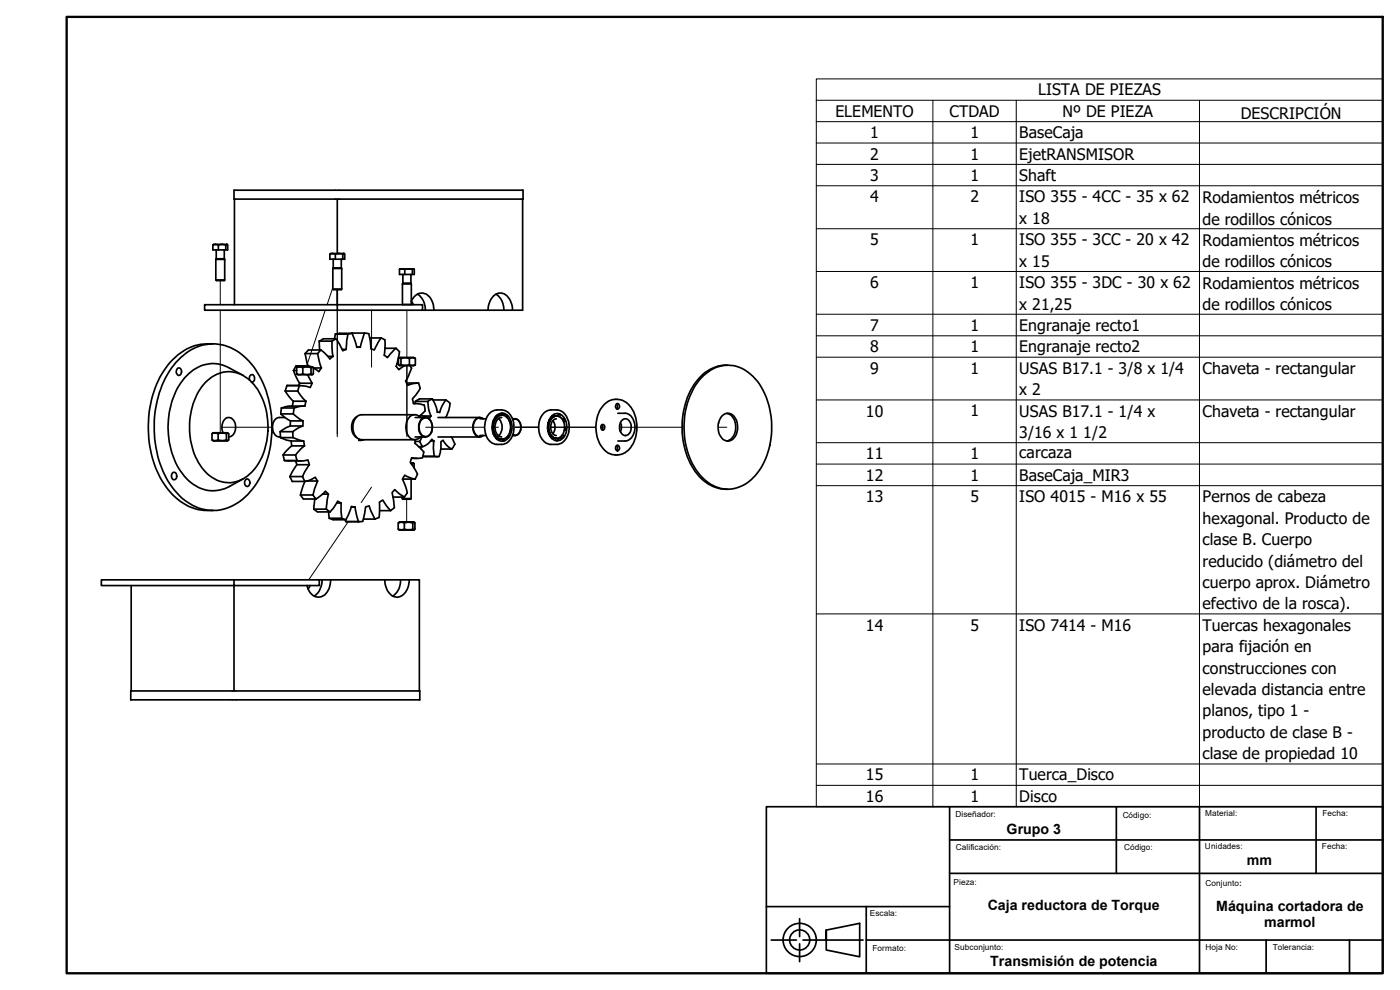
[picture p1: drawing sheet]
<svg xmlns="http://www.w3.org/2000/svg" width="420mm" height="297mm" viewBox="0 0 420 297" stroke-linecap="round" stroke-linejoin="round" font-family="sans-serif">
<!-- layer: Trayect. despiece de movimiento (ISO) -->
<g fill="none" stroke="#000" stroke-width=".3">
<path d="M66.1 84.2v7.2M66.1 93.1v36.7M97.6 93.1l-5.7 16.9M99.9 86.3l-1.7 5.1M101.2 86.9v4.5M101.2 93.1v37.9M111.5 93.1v17.1M122.1 93.1v14.1M122.1 109.7v21.3M66.6 128.2h15.2M127.8 128.2h17.6M148.5 128.2h1.1"/>
<path d="M154.6 128.2h7.1M165.2 128.2h13.6M180.3 128.2h.6M185.9 128.2h18.8M215.5 128.2h2.6M104.5 156.5l-11.9 17.5M111.5 146.2l-3.1 4.6M122 149.8v6.8"/>
</g>
<!-- layer: Visible (ISO) -->
<g fill="none" stroke="#000" stroke-width=".51">
<path d="M70.2 57.1h86.8v2.6h-86.8zM70.4 59.7v31.7M101.2 59.7v16.4M156.8 59.7v33.4h-30M63.9 73.5v1.5h4.4v-1.5l-.2-.2-.3 .2M63.9 73.5l.6-.2 1 .2M64.8 77.8v6.2l.2 .2h2.3l.1-.2M64.8 77.8h2.6M64.8 75l.1 2.6M64.9 77.6h2.4M64.9 77.6l-.1 .2M65.5 73.5l.9-.2 1.4 .2"/>
<path d="M65.5 73.5v1.5M67.3 77.6l.1 .2M67.4 75l-.1 2.6M67.4 77.8v6.2M67.8 73.5v1.5M68.2 73.4l-4.1-.1-.2 .2M99 76.2v1.6h4.4v-1.6l-.2-.1-.3 .1M99.9 77.8l.1 .1M100 77.8v2.6M100.6 76.2l1.1-.1 1.2 .1M100.6 76.2v1.6M102.4 77.8v2.6"/>
<path d="M102.5 77.8l-.1 .1M102.9 76.2v1.6M103.3 76.1h-4l-.3 .1 .8-.1 .8 .1M64.8 84h2.6M99.9 80.6v6.1l.2 .2h2.3l.2-.2M99.9 80.6h2.7M99.9 86.7h2.7M100 80.4h2.4M100 80.4l-.1 .2M101.2 91.4h25.6v1.7h-25.6zM101.2 91.4h-39.8v1.7h39.8M101.2 86.9v4.5"/>
<path d="M102.4 80.4l.2 .2M102.6 80.6v6.1M105.7 100h-3.8l-1.3 .3M105.7 100l-1.3 .3M109.4 99.9l-1.3 4.3h-1l-1.4-4.2M109.4 99.9l1.3 .2 .6 4.5 1 .4 2.1-3.6M109.4 99.9l-3.8 .1M119.9 80.8v1.5h4.4v-1.5h-.5M120.8 85.2v6.2M120.8 85.2h2.6M120.8 91.4h2.6M120.8 82.3l.1 .1"/>
<path d="M120.9 84.9h2.4M120.9 82.4v2.5M120.9 84.9l-.1 .3M121.5 80.8h2.3M121.5 80.8v1.5M123.3 82.4v2.5M123.3 84.9l.1 .3M123.4 82.3l-.1 .1M123.4 90.5a3.2 3.2 0 0 1 3.1-2.6 3.2 3.2 0 0 1 3.2 2.4l.3 1.1 .2 1.7M123.4 90.4l.6 1M123.4 85.2v6.2M123.4 91.4h-.1"/>
<path d="M123.8 80.8v1.5M124.1 80.7l-4.2 .1h1.6M125.3 88.3a5.3 5.3 0 0 1 2.3 4.8M146.5 93.1a4.6 4.6 0 0 1 3.7-5.2 4.5 4.5 0 0 1 3.6 4.6v.6M148.8 88.3a5.3 5.3 0 0 1 2.4 4.8M53.3 110.5a1.03 1.03 0 0 1 1.2 .5 1.03 1.03 0 0 1-.3 1.3 .93 .93 0 0 1-1.2-.1 .93 .93 0 0 1 0-1.3zM54.3 107.2a13.5 13.5 0 0 1 19.7 .4 29.2 29.2 0 0 1 7.5 23.4 26.6 26.6 0 0 1-9.5 19.4 13.5 13.5 0 0 1-18.2-1.7 29.8 29.8 0 0 1-7.4-23.4 27.6 27.6 0 0 1 7.9-18.1zM61.7 114.7a9.1 9.1 0 0 1 13.9 0 20.5 20.5 0 0 1 4.2 18.6 14.6 14.6 0 0 1-8.2 11 9.7 9.7 0 0 1-11.5-4.7 21.6 21.6 0 0 1 1.1-24.3zM63.9 103.2a15.3 15.3 0 0 0-14.1 7.1 32.9 32.9 0 0 0-2.3 31.8 18.5 18.5 0 0 0 11.9 10.8l4.5 .2M73 112.6l-4.2-2.2a10.5 10.5 0 0 0-13.4 3 24.5 24.5 0 0 0 0 29.5 10.5 10.5 0 0 0 13.4 3.1l4.2-2.3M74.9 114.1a1.02 1.02 0 0 1 0-1.2 1.02 1.02 0 0 1 1.1-.4 1.24 1.24 0 0 1 .4 1.2 1.24 1.24 0 0 1-.9 1M85.6 117.3l2.4 3.1"/>
<path d="M85.6 117.3h3.7M86.1 115.7l-.5 1.6M88.1 111.2l1.8 3.8M88.1 111.2h.9M89 110.3v1.9M89.3 117.3l1.4 2 1.1 1.1M89.9 115.7h-3.8h3.9M89.9 115.7l-.6 1.6M89.9 115l-.3 .7M89.9 115h3.8M90.9 110.3v1.9M91.6 106.1l.9 3.7"/>
<path d="M91.6 106.1h3.7M92.3 112.4l1.4 2.6M92.6 109.8h-3.8l-.7 1.4M92.6 109.8l.6 .2M92.6 109.8l-.1 .2M93.3 110.3v1.9M93.7 115l-.6 1.3-1.3-.4-1.9-.2M93.9 110.2l-4.4-.2-.5 .3 .7-.2 3.6 .2 .5-.2 .2 .2v1.9l-.2 .2-.5-.2-.9 .2-1.5-.2-1.2 .2-.7-.2 .5 .2 4.4-.1M94 110.4h2.5l-.8 1.1zM95.3 106.1l1.2 4.3M95.8 102.3l.1 2.7M95.8 102.3h3.8"/>
<path d="M96.3 105l2.7 2.7 .9-.8M96.3 105h-3.7l-1 1.1M96.3 105l-1 1.1M98.4 106.9h1.5M99.6 102.3l.3 4.6M100.6 100.3l-.2 1.3M100.6 100.3h3.8M100.8 101.6l2.1 3.6 1-.4M100.8 101.6h-3.8l-1.2 .7M100.8 101.6l-1.2 .7M102.7 104.8h1.2M104.4 100.3l-.5 4.5"/>
<path d="M107.1 104.1h.8M110.9 101.4h3.5M114.4 101.4l1.1 .6-.2 4.6 1 .7 2.6-2.8M115.5 104.5h3.4M118.9 104.5l1 1-1 4.4 .8 1 1.7-1.2M119.1 109.1h.5M119.8 107.4l.2-.2h4.1l.6 .4-.7-.2-1.1 .2M120.3 107.6v1.8M122 114.9h3.6M122.9 107.6l-1-.2-1.6 .2-.5-.2-.2 .2v1.8a.41 .41 0 0 0 .4 .3 .41 .41 0 0 0 .3-.3 3.3 3.3 0 0 0 2.6 0 1.68 1.68 0 0 0 1.8 0l-.6 .3-4.3-.1M122.9 107.6v1.8M123.1 109.7l.4 .8-1.8 3.8 .7 1.3 1.2-.4 2-.3"/>
<path d="M124.7 107.6v1.8M125.6 114.9l.5 1.6-2.3 3.2 .3 1.4 3.2 .4 .3 1.8-1.9 1.6M129.7 119.7l1.1 2.1 .5 1.9M129.7 119.7h-3.8l-1.2 .7M129.7 119.7l-1.3 .7M210.6 113.3a10.3 10.3 0 0 1 16 .4 23.8 23.8 0 0 1 0 29 10.2 10.2 0 0 1-16 .4 23.4 23.4 0 0 1-4.6-20.9 20.2 20.2 0 0 1 4.6-8.9zM218.4 109.6a12 12 0 0 0-10.8 6.8 24 24 0 0 0 2.3 26.6 11 11 0 0 0 8.5 3.8M63.6 130.2v1.8M65.5 130.2v1.8M66.9 129.8a3.5 3.5 0 0 1 1.2-4.5 2.43 2.43 0 0 1 2.6 3.1 2.46 2.46 0 0 1-2.1 2.7M67.9 130.2v1.8M68.5 130l-4.4-.2-.5 .4 .5-.2 1.4 .2 .6-.2 1.8 .2 .6-.2 .1 .2v1.8l-.2 .2-.5-.2-.9 .2-1.5-.2-1.2 .2-.7-.2 .5 .3h4.1l.3-.2"/>
<path d="M84.1 129.5l.1 1.8M84.1 129.5h3.8M84.2 131.3l1.8 .8 1.4 .2M84.2 131.3h3.7M84.3 124.2l2.9 2.1M84.3 124.2h3.7M84.5 122.4l-.2 1.8M84.5 122.4h3.8M85 136.5l.3 1.7M85 136.5h3.7M85.3 138.2l5.1 .1M85.3 138.2h3.9"/>
<path d="M85.5 125.3a3.4 3.4 0 0 0-2.6 .2 3.5 3.5 0 0 0 .3 5.5l.9 .1M87.1 127.8l-1.2 .5-1.8 1.2M87.1 127.8h3.8M87.2 126.3l-.1 1.5M87.2 126.3h3.7M87.4 132.3l.2 1.5M87.4 132.3h3.7M87.6 133.8l-2.6 2.7M87.6 133.8h3.8M87.9 129.5v1.8M87.9 131.3l3.2 1M88 124.2l2.9 2.1"/>
<path d="M88 120.4l-.3 1.4M88 120.4h3.8M88.3 122.4l-.3 1.8M88.7 138.3l.4 1.1h3.7M88.7 136.5l.5 1.7M89.1 139.4l-2.1 3.6M89.2 138.2l1.9 .1 1.3-.3 .4 1.4M90.9 127.8l-1.2 .5-1.8 1.2M90.9 126.3v1.5M91.1 132.3l.3 1.5M91.4 133.8l-1.2 .9-1.5 1.8M91.4 121.8h-4.4l-2.5 .6"/>
<path d="M91.8 120.4l-.3 1.4-1.3 .1-1.9 .5M92.8 139.4l-2 3.6M107.1 125a3.9 3.9 0 0 0 0 6.3M107.7 131.7v.4h.7v-.2M109.3 131.9l-.9 .2M123.3 138.9l.8 .1M123.3 139l.4 .1M123.5 137.5h1.7M123.7 139.1l.2-.2 .4 .2v1.3M123.7 139.1v.3M124.1 121.1h.4M124.5 124.4h-16a3.4 3.4 0 0 0-2.6 4.2 3.4 3.4 0 0 0 2.6 3.3h16"/>
<path d="M124.6 125.3h3.1M124.6 131.1h3.1M124.6 132.4h1.4M124.7 131.9l-.2 1.1 2.7 2.6-.4 1.7-1.3 .2-1.9-.2-.3 .7-.2 .7 2.2 3.5-.7 1.5M124.7 120.4v.7M124.7 120.4h3.7M125.7 124.8h1.4l1.7 .8 .5-.8M125.7 134h1.1M126 132.4l.8 1.6M126 124.8h.3M126.1 125.3a2.23 2.23 0 0 0-2.3-.8 2.23 2.23 0 0 0-1.6 1.8 4.2 4.2 0 0 0 1.6 5.5l1 .1 1.3-.8M126.3 126a1.84 1.84 0 0 1 2.1-.6 1.84 1.84 0 0 1 1.2 1.8 2.87 2.87 0 0 1-2 3.9 3.1 3.1 0 0 1-1.7-4.4z"/>
<path d="M126.3 126.2a1.72 1.72 0 0 1 1.8-.9 1.72 1.72 0 0 1 1.4 1.4 2.86 2.86 0 0 1-1.9 4.3 2.94 2.94 0 0 1-1.6-4.1zM126.3 134v.6M126.4 131.1l-.4 .1M126.7 131.1l-.7 1.3M127.1 124.8h2.2M128.4 120.4l.3 2.6 .6 1.8M129.2 132.3h1M130.2 132.3l-.6-.5-1.1 1.3-1.7 .9M130.2 132.3l-.2 2 .4 2.6M130.4 136.9l-3.5 .1h4.5M131.3 123.7h.1M131.4 125.3h12.6"/>
<path d="M131.4 131.1h12.6M132.3 134.7h3.3M133.8 120l-1.2 2-.6 1.7h-.7M133.8 120l1.3 1-.4 1.9-.8 2.4M133.8 120l-3.8 .1M135.4 131.1l1.1 2.2-.9 1.4M135.6 134.7l-1.6-1.2-1-1.4-.7 .4v2l-.5 2.5-1.4-.1M144 130.7h1.9M144 125.7h1.9M145 125.7a1.98 1.98 0 0 0-3 1.9 2.73 2.73 0 0 0 2.1 3.4l.9-.3M145 125.7a1.97 1.97 0 0 0-3 1.6 2.96 2.96 0 0 0 1.8 3.8l1.2-.4M146.7 124.2l1.7-1.1 2.2-.1a4.6 4.6 0 0 1 3.6 5.2 4.5 4.5 0 0 1-3.6 5.1h-1.4a4.3 4.3 0 0 1-3.7-4.6 6.6 6.6 0 0 1 1.2-4.5z"/>
<path d="M147.7 128.1l.2 .2M147.9 128.6l-.1 .3M147.9 126.7h.2M147.9 126.7h.1M148.1 130.2h.1M148.1 126l.1 .4M148.3 130.2l-.2 .1M148.5 130.5l-.1 .4M148.8 124.8l.2 .3h-.3M148.9 124.8a2.5 2.5 0 0 1 4.3 1.1 5 5 0 0 1-1.8 6.4 2.98 2.98 0 0 1-3.6-2.8 5.3 5.3 0 0 1 1.1-4.7zM148.9 131.6l.5-.1-.1 .4M149.3 124.4v.6"/>
<path d="M149.4 124.4l.8 .2M149.4 125a2.27 2.27 0 0 1 3.6 1.5 4 4 0 0 1-1.9 5.2 2.81 2.81 0 0 1-3-3 4.5 4.5 0 0 1 1.3-3.7zM149.5 130.7h.2M149.5 125.7h.2M149.6 125.6a3.6 3.6 0 0 1 0 5.1M149.7 131.6v.5M150.3 131.7l-.5 .2M150.4 124.6a3.5 3.5 0 0 0-2.5 4.3 2.82 2.82 0 0 0 2.8 2.8M150.4 124.6h.3M150.5 124l-.1 .6M150.6 125.3a3 3 0 0 0-1.8 4.3l.5 .9 1.3 .6M150.8 131.7l.3 .6"/>
<path d="M150.8 123.9l-.1 .7M150.8 124l.3 .2M150.9 124.3l1.3 .3M151.2 131.7l.2 .2-.1 .4M151.4 131.7l-.1 .2M151.8 125a.33 .33 0 0 1 .6-.2 .33 .33 0 0 1-.2 .5M152.6 130.6l.1 .6-.5-.2M152.6 131.2l-1.3 .5M152.8 126.3l.3 .1M152.9 126.4a.36 .36 0 0 1 .5 .3 .36 .36 0 0 1-.3 .4M153.2 128.6a.39 .39 0 0 1 .3 .4 .39 .39 0 0 1-.4 .3h.1M153.8 130.7h.8"/>
<path d="M153.8 125.7h.8M153.9 125.8a1.88 1.88 0 0 1 2.4 2.2 1.99 1.99 0 0 1-2.4 2.5M153.9 126a1.79 1.79 0 0 1 2.4 2 1.97 1.97 0 0 1-2.1 2.5l-.3-.1M163.3 123.9l1.3-.8 2.5-.1a4.8 4.8 0 0 1 3.7 5.2 4.6 4.6 0 0 1-3.7 5.1 4.2 4.2 0 0 1-2.8-.2 5.9 5.9 0 0 1-2.1-7.8zM164.4 128.5l.2 .2M164.5 126.9h.2M164.7 129.1l-.2 .3M164.8 126.8l-.3 .1M164.8 126l.1 .4M165 130.7h.3M165.4 130.7l-.3 .2M165.5 124.9a2.42 2.42 0 0 1 4.2 1.1 4.7 4.7 0 0 1-1.7 6.1 3.2 3.2 0 0 1-3.7-3.7 5.2 5.2 0 0 1 1.2-3.5z"/>
<path d="M165.6 130.9l-.1 .6M165.7 124.7l.2 .4h-.6M165.7 125.4a2.17 2.17 0 0 1 2.3-.3 2.17 2.17 0 0 1 1.3 1.9 3.6 3.6 0 0 1-2 4.5 2.8 2.8 0 0 1-2.6-3.3l.2-1.4zM165.9 126.2a3.4 3.4 0 0 1 0 4M166.2 124.4v.6M166.2 124.8h.4M166.6 131.5l-.9 .1M166.9 131.5l-.1 .4 .1 .4M166.9 125.7a2.79 2.79 0 0 0-1 4.4l.3 .3 .7 .3M167.1 124.8a3.1 3.1 0 0 0-2.4 4.1 2.61 2.61 0 0 0 2.4 2.6M167.2 131.5l.1 .8M167.4 131.8v.1"/>
<path d="M167.5 124.9a.36 .36 0 0 1 .1-.5 .36 .36 0 0 1 .5 0l-.2 .6M167.8 124.2h.1M168.5 125.5l.8 .3M168.8 130.5a.38 .38 0 0 1 .3 .5 .38 .38 0 0 1-.6 .1l-.1-.2M168.8 131.4l-1.4 .4M168.9 126a.36 .36 0 0 1 .6-.2 .36 .36 0 0 1 0 .6l-.3 .2M169.6 128.3h-.1a.4 .4 0 0 1 .4 .4 .4 .4 0 0 1-.5 .3M169.7 129.1h-.3M180.5 127.6a.74 .74 0 0 1 1.1 .5 .74 .74 0 0 1-.9 .9 1 1 0 0 1-.2-1.4zM180.6 127.4a1 1 0 0 1 0 1.5M181.4 121.3a5.3 5.3 0 0 1 8.6 1.9 10.6 10.6 0 0 1-1.7 12.1 5.2 5.2 0 0 1-8.1-1.8 10.8 10.8 0 0 1 1.2-12.2zM185 133.7a1.09 1.09 0 0 1 0 1.4"/>
<path d="M185 121.2a1.18 1.18 0 0 1 0 1.5M185.1 133.7a.79 .79 0 0 1 .8 .7 .79 .79 0 0 1-.7 .8 .95 .95 0 0 1-.1-1.5zM185.1 121.1a.79 .79 0 0 1 .8 .8 .79 .79 0 0 1-.7 .8 .95 .95 0 0 1-.1-1.6zM185.4 124h2.2a4.1 4.1 0 0 1 2.8 5.4 3.3 3.3 0 0 1-2.8 2.9h-2.2M186.2 126.8a3.1 3.1 0 0 1 0 2.7M186.5 126.3a1.6 1.6 0 0 1 1.8-.5 1.6 1.6 0 0 1 1.1 1.5 2.41 2.41 0 0 1-2 3.4 2.95 2.95 0 0 1-.9-4.4zM216.7 124.8a2.46 2.46 0 0 1 4.2 1.1 4.9 4.9 0 0 1-1.7 6.3 2.76 2.76 0 0 1-3.4-2.2 5.3 5.3 0 0 1 .9-5.2zM218.1 124a4.3 4.3 0 0 1 2.5 5.7 3.5 3.5 0 0 1-2.5 2.6M51.8 141.8a1.05 1.05 0 0 1 1.2 .5 1.05 1.05 0 0 1-.2 1.3 .84 .84 0 0 1-1.1 .2 .84 .84 0 0 1-.3-1.1zM73.8 143.9a.95 .95 0 0 1 1.1 .3 .95 .95 0 0 1 0 1.2 .8 .8 0 0 1-1.1 .4 .8 .8 0 0 1-.4-1zM87 143l.7 1.4h3.8M87 143h3.8"/>
<path d="M90.2 148.5l.9 1.2h3.8M90.2 148.5h3.7M90.8 143l.7 1.4M91.5 144.4l-1.3 4.1M92 144.3h3.3M93.9 148.5l1 1.2M94.2 152.8l1.1 .8h3.8M94.2 152.8h3.7M94.5 149.7l-.3 3.1M95.3 144.3l-.7-1.1-1.2 .7-1.9 .5M95.3 144.3l-1.4 4.2M96.8 148.3h1.8"/>
<path d="M97.9 152.8l1.2 .8M98.6 148.3l-.9-.9-2.8 2.3M98.6 148.3l-.7 4.5M98.6 153.6l.2 1.9M98.8 155.5l1.2 .4h3.8M98.8 155.5h3.8M101.1 150.9h1.3M102.4 150.9l-1.1-.5-1.2 2-1 1.2M102.4 150.9l.2 4.6M102.6 155.5l1.2 .4M103.6 155.9l.2 .6h3.8M103.8 156.5h4.1"/>
<path d="M105.4 152.1h1.2M106.6 152.1l-1.1-.2-1.7 4M106.6 152.1l1 4.4M109 155.8h3.5M112.5 155.8l-1.7-4-1.1 .3-.9 4.3-1.2 .1M113.9 153.2h3.3M117.2 153.2l-2.3-3.2-1 .7-.1 4.5-1.3 .6M117.9 149.1h3.4M119.5 156.9v1.8M120.7 149.1l.1 .7h2.4l.2-.2M120.7 149.6h2.7M120.8 143.7h3.8"/>
<path d="M121.3 149.1l-2.8-2.2-.8 .9 .7 4.5-1.2 .9M121.3 156.9v1.8M123.4 143.7v5.9M123.9 156.9v1.8M124.4 156.8l-.3-.2h-4.1l-.5 .3 .7-.2 3.7 .2 .4-.2 .2 .2-.1 2-.5-.2-.7 .2-1.9-.2-1.3 .2-.5-.2 .5 .4 4.4-.2M124.6 143.7l-3.1-1.1-.4 .6-.3 .5 1 2.5 .4 1.7-.9 1.2M39.4 175.7v31.6M70.2 174h25.6v1.7h-25.6zM70.2 174h-39.8v1.7h39.8M70.2 175.7v31.6M93 175.7l-.5 1M95.8 174h27"/>
<path d="M96.6 174a5.8 5.8 0 0 1-2.3 4.9M99.3 174a5.3 5.3 0 0 1-2.9 5.1 3.6 3.6 0 0 1-4.3-3.4M115.5 174a4.7 4.7 0 0 0 3.6 5.2 4.6 4.6 0 0 0 3.7-5.2M120.2 174a5.4 5.4 0 0 1-2.3 4.9M122.8 174h3.1v33.3M39.2 207.3h86.8v2.7h-86.8z"/>
</g>
<g fill="#000">
<circle cx="125.7" cy="124.8" r=".25"/>
<circle cx="147.7" cy="128.1" r=".25"/>
</g>
<g fill="none" stroke="#000" stroke-width=".3">
<path d="M245 30.1v-6.4h170v6.4M245 30.1h170v6.4M245 30.1v211.9h170v-205.5M245 36.5h170M280 30.1v211.9M305 30.1v211.9M360 30.1v211.9M245 42.9h170M245 49.3h170M245 55.7h170M245 68.6h170M245 81.5h170"/>
<path d="M245 94.3h170M245 100.8h170M245 107.2h170M245 120h170M245 132.8h170M245 139.2h170M245 145.7h170M245 184.2h170M245 229.2h170M245 235.6h170"/>
</g>
<g fill="none" stroke="#000" stroke-width=".51">
<path d="M230 242h185v50h-185zM285 252h130M285 242v50M335 242v20.1M360 242v50M395 242v20.1M230 272h55M240 275.6v5.4M248 279.1l10-2.1v10.1l-10-2.1v-5.9v3M260 272v20M285 262.1h130M231.5 282.1h7.5"/>
<path d="M240 283.2v5.3M241 282.1h18M260 282.1h155M380 282.1v9.9M405 282.1v9.9"/>
<circle cx="240" cy="282" r="5"/>
<circle cx="240" cy="282" r="3"/>
</g>
<!-- layer: Borde (ANSI) -->
<path d="M20 5.1h395v286.9h-395z" fill="none" stroke="#000" stroke-width=".7"/>
<g font-size="4.8">
<text x="311.5" y="28.6">LISTA DE PIEZAS</text>
<text x="250.7" y="35.1">ELEMENTO</text>
<text x="284.9" y="35">CTDAD</text>
<text x="318.8" y="35.1">Nº DE PIEZA</text>
<text x="372.4" y="35.7">DESCRIPCIÓN</text>
<text x="261.2" y="41.5">1</text>
<text x="291.2" y="41.5">1</text>
<text x="305.9" y="41.5">BaseCaja</text>
<text x="261.2" y="47.9">2</text>
<text x="291.2" y="47.9">1</text>
<text x="305.9" y="47.9">EjetRANSMISOR</text>
<text x="261.2" y="54.3">3</text>
<text x="291.2" y="54.3">1</text>
<text x="305.9" y="54.4">Shaft</text>
<text x="261.2" y="60.8">4</text>
<text x="291.2" y="60.8">2</text>
<text x="305.9" y="60.8">ISO 355 - 4CC - 35 x 62</text>
<text x="360.9" y="60.9">Rodamientos métricos</text>
<text x="305.9" y="67.2">x 18</text>
<text x="360.9" y="67.4">de rodillos cónicos</text>
<text x="261.2" y="73.6">5</text>
<text x="291.2" y="73.6">1</text>
<text x="305.9" y="73.6">ISO 355 - 3CC - 20 x 42</text>
<text x="360.9" y="73.8">Rodamientos métricos</text>
<text x="305.9" y="80.1">x 15</text>
<text x="360.9" y="80.2">de rodillos cónicos</text>
<text x="261.2" y="86.5">6</text>
<text x="291.2" y="86.4">1</text>
<text x="305.9" y="86.5">ISO 355 - 3DC - 30 x 62</text>
<text x="360.9" y="86.7">Rodamientos métricos</text>
<text x="305.9" y="92.9">x 21,25</text>
<text x="360.9" y="93.1">de rodillos cónicos</text>
<text x="261.2" y="99.2">7</text>
<text x="291.2" y="99.3">1</text>
<text x="305.9" y="99.3">Engranaje recto1</text>
<text x="261.2" y="105.7">8</text>
<text x="291.2" y="105.7">1</text>
<text x="305.9" y="105.7">Engranaje recto2</text>
<text x="261.2" y="112.1">9</text>
<text x="291.2" y="112.1">1</text>
<text x="305.9" y="112.2">USAS B17.1 - 3/8 x 1/4</text>
<text x="360.9" y="112.2">Chaveta - rectangular</text>
<text x="305.9" y="118.6">x 2</text>
<text x="259.8" y="125">10</text>
<text x="291.2" y="125">1</text>
<text x="305.9" y="125">USAS B17.1 - 1/4 x</text>
<text x="360.9" y="125">Chaveta - rectangular</text>
<text x="305.9" y="131.4">3/16 x 1</text>
<text x="325.1" y="131.4">1/2</text>
<text x="259.8" y="137.8">11</text>
<text x="291.2" y="137.8">1</text>
<text x="305.9" y="137.4">carcaza</text>
<text x="259.8" y="144.3">12</text>
<text x="291.2" y="144.3">1</text>
<text x="305.9" y="144.3">BaseCaja_MIR3</text>
<text x="259.8" y="150.7">13</text>
<text x="291.2" y="150.7">5</text>
<text x="305.9" y="150.7">ISO 4015 - M16 x 55</text>
<text x="360.9" y="150.7">Pernos de cabeza</text>
<text x="360.9" y="157.1">hexagonal. Producto de</text>
<text x="360.9" y="163.6">clase B. Cuerpo</text>
<text x="360.9" y="170">reducido (diámetro del</text>
<text x="360.9" y="176.5">cuerpo aprox. Diámetro</text>
<text x="360.9" y="182.9">efectivo de la rosca).</text>
<text x="259.8" y="189.2">14</text>
<text x="291.2" y="189.2">5</text>
<text x="305.9" y="189.2">ISO 7414 - M16</text>
<text x="360.9" y="189.3">Tuercas hexagonales</text>
<text x="360.9" y="195.7">para fijación en</text>
<text x="360.9" y="202.1">construcciones con</text>
<text x="360.9" y="208.5">elevada distancia entre</text>
<text x="360.9" y="214.9">planos, tipo 1 -</text>
<text x="360.9" y="221.4">producto de clase B -</text>
<text x="360.9" y="227.8">clase de propiedad 10</text>
<text x="259.8" y="234.2">15</text>
<text x="291.2" y="234.2">1</text>
<text x="305.9" y="234.2">Tuerca_Disco</text>
<text x="259.8" y="240.6">16</text>
<text x="291.2" y="240.6">1</text>
<text x="305.9" y="240.6">Disco</text>
</g>
<g font-size="4.3">
<text x="302.1" y="250.3">Grupo 3</text>
<text x="374.2" y="259.5">mm</text>
<text x="296.4" y="272.9">Caja reductora de Torque</text>
<text x="365" y="273.2">Máquina cortadora de</text>
<text x="379.4" y="278.1">marmol</text>
<text x="297.2" y="289.8">Transmisión de potencia</text>
</g>
<g font-size="2.5">
<text x="286.8" y="245.1">Diseñador:</text>
<text x="336.9" y="245.5">Código:</text>
<text x="361.7" y="244.9">Material:</text>
<text x="396.9" y="244.9">Fecha:</text>
<text x="286.9" y="255.1">Calificación:</text>
<text x="337.4" y="254.9">Código:</text>
<text x="361.6" y="254.7">Unidades:</text>
<text x="396.7" y="254.9">Fecha:</text>
<text x="286.2" y="265.6">Pieza:</text>
<text x="361.8" y="265.8">Conjunto:</text>
<text x="261" y="274.9">Escala:</text>
<text x="261.9" y="285.4">Formato:</text>
<text x="286.4" y="285">Subconjunto:</text>
<text x="361.8" y="285.2">Hoja No:</text>
<text x="382" y="285.2">Tolerancia:</text>
</g>
</svg>
